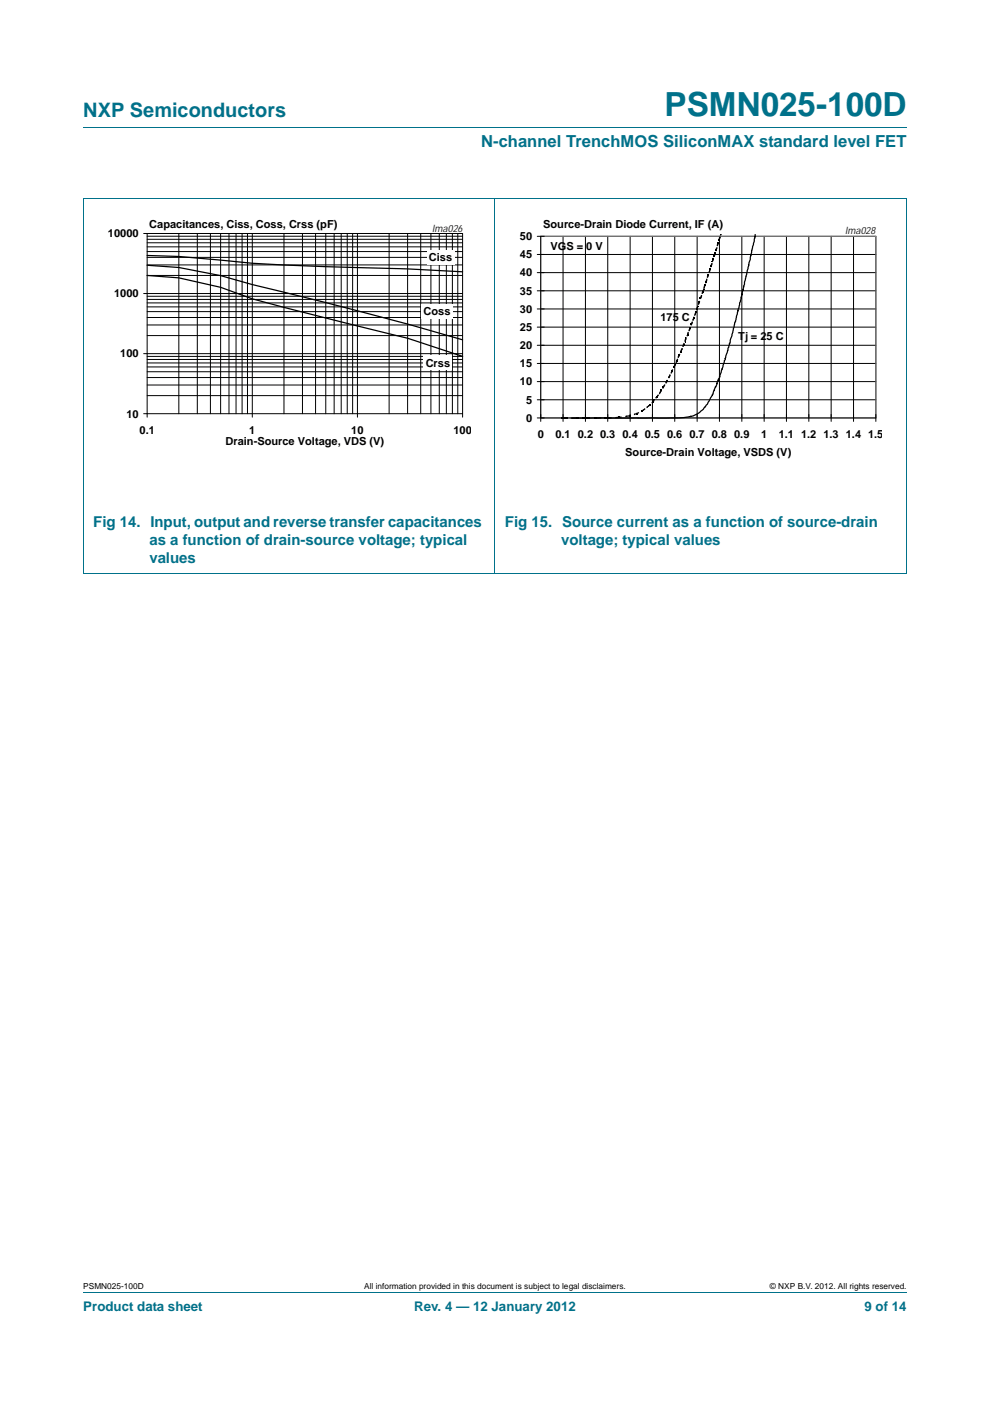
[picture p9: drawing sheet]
<svg xmlns="http://www.w3.org/2000/svg" width="210mm" height="297mm" viewBox="0 0 210 297" stroke-linecap="round" stroke-linejoin="round" font-family="sans-serif">
<path d="M17.7 27h174.6M17.6 42.1h174.7M17.7 42.2v79.3M105 42.1v79.4M192.3 42.2v79.3M17.6 121.5h174.7M17.7 273.9h174.6" fill="none" stroke="#00718a" stroke-width=".21"/>
<g fill="none" stroke="#000" stroke-width=".21">
<path d="M30.5 49.5h67.6v39M31.2 49.5v39M31.2 58.4h66.9M31.2 56.2h66.9M31.2 54.6h66.9M31.2 53.3h66.9M31.2 52.3h66.9M31.2 51.5h66.9M31.2 50.7h66.9M31.2 50.1h66.9M37.9 49.5v38.2M41.9 49.5v38.2"/>
<path d="M44.6 49.5v38.2M46.8 49.5v38.2M48.6 49.5v38.2M50.1 49.5v38.2M51.3 49.5v38.2M52.5 49.5v38.2M53.5 49.5v39M60.2 49.5v38.2M64.2 49.5v38.2M66.9 49.5v38.2M69.1 49.5v38.2M70.9 49.5v38.2"/>
<path d="M72.4 49.5v38.2M73.7 49.5v38.2M74.8 49.5v38.2M75.8 49.5v39M82.5 49.5v38.2M86.5 49.5v38.2M89.2 49.5v38.2M91.4 49.5v38.2M93.2 49.5v38.2M94.7 49.5v38.2M96 49.5v38.2M97.1 49.5v38.2"/>
<path d="M30.5 75h67.6M30.5 62.2h67.6M31.2 78.8h66.9M31.2 77.8h66.9M31.2 77h66.9M31.2 76.2h66.9M31.2 75.6h66.9M31.2 71.1h66.9M31.2 68.9h66.9M31.2 67.3h66.9M31.2 66.1h66.9M31.2 65.1h66.9"/>
<path d="M31.2 64.2h66.9M31.2 63.5h66.9M31.2 62.8h66.9M30.5 87.7h67.6M31.2 83.9h66.9M31.2 81.6h66.9M31.2 80h66.9"/>
</g>
<path d="M31.2 54.2l6.7 .2 8.9 .7a400.3 400.3 0 0 0 35.7 1.8l15.6 .7M31.2 56.2l6.7 .5 8.9 1.7 6.7 1.9 15.6 3.9 17.4 4.5 11.6 3.3M31.2 58.4l6.7 .5 8.9 2 6.7 2.5 22.3 5.7a172 172 0 0 1 22.3 6.5" fill="none" stroke="#000" stroke-width=".26"/>
<g fill="#fff">
<path d="M90.5 53h5.9v3.1h-5.9z"/>
<path d="M89.4 64.5h6.6v3.1h-6.6z"/>
<path d="M89.8 75.4h6.2v3.1h-6.2z"/>
</g>
<g fill="none" stroke="#000" stroke-width=".21">
<path d="M114 57.8h71.8M114 54h71.8M114 50.1h71.8v39.2M114.7 50.1v39.2M119.4 50.1v39.2M124.2 50.1v39.2M128.9 50.1v39.2M133.7 50.1v39.2M138.4 50.1v39.2M143.1 50.1v39.2M147.9 50.1v39.2M152.6 50.1v39.2"/>
<path d="M157.3 50.1v39.2M162.1 50.1v39.2M166.8 50.1v39.2M171.6 50.1v39.2M176.3 50.1v39.2M181 50.1v39.2M114 77.1h71.8M114 73.2h71.8M114 69.4h71.8M114 65.5h71.8M114 61.7h71.8M114 84.8h71.8"/>
<path d="M114 80.9h71.8M185.8 88.6h-71.8"/>
</g>
<path d="M114.7 50.1h71.1v38.5h-71.1z" fill="none" stroke="#808080" stroke-width=".21"/>
<path d="M160.2 49.8l-1.1 5.2-.2 .7-1.9 8.3-.1 .2-.9 4-.2 .3-.4 1.9-1.6 5.8-.2 .3-.9 3.3-1.4 3.6-1.3 2.3-.7 .8a4.5 4.5 0 0 1-2.9 1.8h.1a74.9 74.9 0 0 1-11.1 .3h-14.3" fill="none" stroke="#000" stroke-width=".26"/>
<g fill="#000">
<path d="M149.6 59.5h.3l-.1 .6h-.3z" fill-rule="evenodd"/>
<path d="M149.7 59.3l.3 .1-.1 .4h-.3z" fill-rule="evenodd"/>
<path d="M149.8 59.1h.2v.5h-.3z" fill-rule="evenodd"/>
<path d="M149.8 59.3h.3z" fill-rule="evenodd"/>
<path d="M149.9 58.6h.3v.2h-.3z" fill-rule="evenodd"/>
<path d="M150 58.4h.3l-.1 .5h-.3z" fill-rule="evenodd"/>
<path d="M150.1 58.1h.3l-.1 .6h-.3z" fill-rule="evenodd"/>
<path d="M150.1 58.1h.3v.3h-.3z" fill-rule="evenodd"/>
<path d="M150.3 57.5h.3l-.1 .4-.2-.1z" fill-rule="evenodd"/>
<path d="M150.4 57.2h.3l-.1 .6-.3-.1z" fill-rule="evenodd"/>
<path d="M150.4 57.1l.3 .2z" fill-rule="evenodd"/>
<path d="M150.5 57h.2v.5h-.3z" fill-rule="evenodd"/>
<path d="M150.7 56.3h.2v.4l-.3-.1z" fill-rule="evenodd"/>
<path d="M150.8 56h.2l-.1 .5h-.2z" fill-rule="evenodd"/>
<path d="M150.9 55.8h.2l-.1 .5h-.2z" fill-rule="evenodd"/>
<path d="M150.9 55.9h.3l-.1 .2-.2-.1z" fill-rule="evenodd"/>
<path d="M151 55.1h.3l-.1 .5h-.2z" fill-rule="evenodd"/>
<path d="M151.2 54.8l.2 .1-.1 .5-.3-.1z" fill-rule="evenodd"/>
<path d="M151.2 54.7h.2v.4h-.3z" fill-rule="evenodd"/>
<path d="M151.4 53.9h.3l-.1 .5h-.3z" fill-rule="evenodd"/>
<path d="M151.5 53.7h.3l-.1 .5h-.3z" fill-rule="evenodd"/>
<path d="M151.7 53h.3l-.1 .2h-.2z" fill-rule="evenodd"/>
<path d="M151.8 52.8h.2v.5l-.3-.1z" fill-rule="evenodd"/>
<path d="M151.9 52.5h.2l-.1 .6-.2-.1z" fill-rule="evenodd"/>
<path d="M151.9 52.4h.3l-.1 .4h-.2z" fill-rule="evenodd"/>
<path d="M152.1 51.8h.2v.4h-.3z" fill-rule="evenodd"/>
<path d="M152.1 51.6h.3l-.1 .5h-.2z" fill-rule="evenodd"/>
<path d="M152.2 51.3l.3 .1-.1 .5-.3-.1z" fill-rule="evenodd"/>
<path d="M152.2 51.4h.3v.2h-.3z" fill-rule="evenodd"/>
<path d="M152.4 50.7h.2v.2h-.2z" fill-rule="evenodd"/>
<path d="M152.5 50.4l.2 .1-.1 .5h-.2z" fill-rule="evenodd"/>
<path d="M152.6 50.2h.2l-.1 .5h-.2z" fill-rule="evenodd"/>
<path d="M152.6 50.2h.3l-.1 .3h-.2z" fill-rule="evenodd"/>
<path d="M152.8 49.8h.2l-.1 .1h-.2z" fill-rule="evenodd"/>
<path d="M152.8 49.8h.3z" fill-rule="evenodd"/>
<path d="M141.8 79.8h.2v.3h-.3z" fill-rule="evenodd"/>
<path d="M141.9 79.6h.3l-.2 .6h-.3z" fill-rule="evenodd"/>
<path d="M142 79.4h.2v.5h-.3z" fill-rule="evenodd"/>
<path d="M142 79.5h.3l-.1 .2-.2-.1z" fill-rule="evenodd"/>
<path d="M142.2 78.9l.3 .1z" fill-rule="evenodd"/>
<path d="M142.3 78.7h.3l-.1 .5h-.3z" fill-rule="evenodd"/>
<path d="M142.5 78.4h.2l-.1 .6h-.3z" fill-rule="evenodd"/>
<path d="M142.5 78.3h.3l-.1 .4h-.3z" fill-rule="evenodd"/>
<path d="M142.8 77.7h.3l-.1 .1h-.2z" fill-rule="evenodd"/>
<path d="M142.9 77.5h.3l-.1 .5h-.3z" fill-rule="evenodd"/>
<path d="M143 77.3h.3l-.1 .5h-.3z" fill-rule="evenodd"/>
<path d="M143.2 77.1h.2l-.1 .4h-.3z" fill-rule="evenodd"/>
<path d="M143.4 76.5h.2v.5l-.3-.1z" fill-rule="evenodd"/>
<path d="M143.4 76.3h.3l-.1 .5h-.2z" fill-rule="evenodd"/>
<path d="M143.6 76.1h.2l-.1 .5h-.2z" fill-rule="evenodd"/>
<path d="M143.6 76.2h.3l-.1 .2-.2-.1z" fill-rule="evenodd"/>
<path d="M143.7 75.6l.3 .1z" fill-rule="evenodd"/>
<path d="M143.9 75.3h.2l-.1 .6h-.3z" fill-rule="evenodd"/>
<path d="M144 75.1h.3l-.2 .5h-.2z" fill-rule="evenodd"/>
<path d="M144 75h.3l-.1 .4h-.3z" fill-rule="evenodd"/>
<path d="M144.3 74.4h.2v.1h-.2z" fill-rule="evenodd"/>
<path d="M144.4 74.1h.2l-.1 .5h-.2z" fill-rule="evenodd"/>
<path d="M144.5 73.9h.3l-.2 .5h-.2z" fill-rule="evenodd"/>
<path d="M144.6 73.8h.2v.4h-.3z" fill-rule="evenodd"/>
<path d="M144.8 73.2h.3l-.1 .4-.3-.1z" fill-rule="evenodd"/>
<path d="M144.8 72.9h.3v.6h-.3z" fill-rule="evenodd"/>
<path d="M144.9 72.7h.3v.5h-.3z" fill-rule="evenodd"/>
<path d="M145 72.9h.2v.1h-.3z" fill-rule="evenodd"/>
<path d="M145.2 72h.3l-.1 .5h-.2z" fill-rule="evenodd"/>
<path d="M145.3 71.7l.3 .1-.1 .5h-.3z" fill-rule="evenodd"/>
<path d="M145.4 71.5h.3l-.1 .5h-.3z" fill-rule="evenodd"/>
<path d="M145.6 71h.3v.2h-.3z" fill-rule="evenodd"/>
<path d="M145.8 70.8h.2l-.1 .5h-.3z" fill-rule="evenodd"/>
<path d="M145.8 70.5h.3l-.1 .6h-.2z" fill-rule="evenodd"/>
<path d="M145.9 70.4h.2v.4h-.3z" fill-rule="evenodd"/>
<path d="M146.1 69.8h.3l-.1 .4h-.3z" fill-rule="evenodd"/>
<path d="M146.2 69.6h.2v.5h-.3z" fill-rule="evenodd"/>
<path d="M146.3 69.4h.2l-.1 .5h-.2z" fill-rule="evenodd"/>
<path d="M146.3 69.5h.2v.2l-.2-.1z" fill-rule="evenodd"/>
<path d="M146.5 68.6h.3l-.1 .4h-.2z" fill-rule="evenodd"/>
<path d="M146.6 68.4h.3l-.1 .6-.3-.1z" fill-rule="evenodd"/>
<path d="M146.7 68.2h.3l-.1 .5h-.3z" fill-rule="evenodd"/>
<path d="M146.7 68.3h.3v.2l-.3-.1z" fill-rule="evenodd"/>
<path d="M146.8 67.7h.3v.2h-.3z" fill-rule="evenodd"/>
<path d="M147 67.4h.2l-.1 .6h-.3z" fill-rule="evenodd"/>
<path d="M147 67.2h.3l-.1 .5h-.2z" fill-rule="evenodd"/>
<path d="M147.1 67.2h.2v.3h-.3z" fill-rule="evenodd"/>
<path d="M147.3 66.5h.3l-.1 .5-.3-.1z" fill-rule="evenodd"/>
<path d="M147.4 66.2h.3l-.1 .6h-.3z" fill-rule="evenodd"/>
<path d="M147.5 66h.2v.5h-.3z" fill-rule="evenodd"/>
<path d="M147.7 65.3h.3l-.1 .5-.3-.1z" fill-rule="evenodd"/>
<path d="M147.8 65h.2v.6h-.3z" fill-rule="evenodd"/>
<path d="M147.9 64.8h.2l-.1 .5h-.2z" fill-rule="evenodd"/>
<path d="M148 64.3h.3v.3l-.3-.1z" fill-rule="evenodd"/>
<path d="M148.1 64.1h.3l-.1 .5h-.3z" fill-rule="evenodd"/>
<path d="M148.2 63.9h.3l-.1 .5h-.3z" fill-rule="evenodd"/>
<path d="M148.2 63.8h.3v.3h-.3z" fill-rule="evenodd"/>
<path d="M148.4 63.1h.3v.2h-.3z" fill-rule="evenodd"/>
<path d="M148.6 62.9h.2l-.1 .5h-.3z" fill-rule="evenodd"/>
<path d="M148.6 62.7h.3l-.1 .5h-.2z" fill-rule="evenodd"/>
<path d="M148.7 62.6h.2v.4l-.3-.1z" fill-rule="evenodd"/>
<path d="M148.9 61.9h.2v.4h-.3z" fill-rule="evenodd"/>
<path d="M148.9 61.7h.3l-.1 .5h-.2z" fill-rule="evenodd"/>
<path d="M149 61.5h.3l-.1 .5h-.3z" fill-rule="evenodd"/>
<path d="M149.1 61.5l.2 .1v.2l-.3-.1z" fill-rule="evenodd"/>
<path d="M149.3 60.8h.2l-.1 .5h-.2z" fill-rule="evenodd"/>
<path d="M149.3 60.5h.3l-.1 .6-.2-.1z" fill-rule="evenodd"/>
<path d="M149.4 60.3h.3l-.1 .5h-.3z" fill-rule="evenodd"/>
<path d="M121.3 88.5h1.2v.3h-1.2z" fill-rule="evenodd"/>
<path d="M123.5 88.5h.2v.3h-.2z" fill-rule="evenodd"/>
<path d="M126.2 88.5h1.3v.3h-1.3z" fill-rule="evenodd"/>
<path d="M129 88.5h.7v.2l-.7 .1z" fill-rule="evenodd"/>
<path d="M130.5 88.4l.8-.1v.3l-.8 .1z" fill-rule="evenodd"/>
<path d="M131.1 88.4l.7-.1v.3h-.7z" fill-rule="evenodd"/>
<path d="M132.7 88.2l.3-.1v.3h-.4z" fill-rule="evenodd"/>
<path d="M132.8 88.1l.9-.1v.3l-1 .1z" fill-rule="evenodd"/>
<path d="M133.4 88h.3v.2l-.3 .1z" fill-rule="evenodd"/>
<path d="M134.5 87.8l.2-.1v.3h-.2z" fill-rule="evenodd"/>
<path d="M134.5 87.7l.6-.1v.2l-.7 .2z" fill-rule="evenodd"/>
<path d="M134.9 87.6l.7-.2-.1 .2-.6 .2z" fill-rule="evenodd"/>
<path d="M136.1 87.1l.2-.1v.3h-.2z" fill-rule="evenodd"/>
<path d="M136 87l.6-.2v.3l-.6 .2z" fill-rule="evenodd"/>
<path d="M136.6 86.6h.2v.2l-.2 .1z" fill-rule="evenodd"/>
<path d="M136.3 86.8l.6-.2v.3l-.6 .2z" fill-rule="evenodd"/>
<path d="M137.2 86.3l.2-.1v.2l-.2 .2z" fill-rule="evenodd"/>
<path d="M137.2 86.2l.5-.3v.3l-.6 .2z" fill-rule="evenodd"/>
<path d="M137.7 85.8h.3l-.1 .2h-.3z" fill-rule="evenodd"/>
<path d="M137.4 85.9l.5-.1v.2l-.5 .2z" fill-rule="evenodd"/>
<path d="M138.5 84.8h.3l-.2 .6-.3-.1z" fill-rule="evenodd"/>
<path d="M138.2 85.3l.4-.2v.3l-.4 .1z" fill-rule="evenodd"/>
<path d="M138.7 84.6h.2l-.1 .5h-.3z" fill-rule="evenodd"/>
<path d="M139 84.2h.3l-.1 .2-.2-.1z" fill-rule="evenodd"/>
<path d="M139.2 84h.3l-.2 .5h-.3z" fill-rule="evenodd"/>
<path d="M139.4 83.7h.3l-.2 .5h-.3z" fill-rule="evenodd"/>
<path d="M139.5 83.7h.3l-.1 .3h-.3z" fill-rule="evenodd"/>
<path d="M139.9 83.1h.2l-.1 .5h-.3z" fill-rule="evenodd"/>
<path d="M140 82.8h.3l-.2 .6-.2-.1z" fill-rule="evenodd"/>
<path d="M140.1 82.6h.3l-.1 .5h-.3z" fill-rule="evenodd"/>
<path d="M140.1 82.8l.3 .1z" fill-rule="evenodd"/>
<path d="M140.6 82h.2l-.1 .4h-.2z" fill-rule="evenodd"/>
<path d="M140.7 81.7h.2l-.1 .5h-.2z" fill-rule="evenodd"/>
<path d="M140.9 81.5h.2l-.2 .5h-.2z" fill-rule="evenodd"/>
<path d="M140.9 81.7h.2z" fill-rule="evenodd"/>
<path d="M141.1 81h.3v.2h-.3z" fill-rule="evenodd"/>
<path d="M141.3 80.8h.2l-.1 .5h-.3z" fill-rule="evenodd"/>
<path d="M141.3 80.6h.4l-.1 .3-.3-.1z" fill-rule="evenodd"/>
<path d="M141.4 80.6h.3l-.2 .5h-.2z" fill-rule="evenodd"/>
<path d="M141.4 80.5l.3 .1-.1 .2h-.3z" fill-rule="evenodd"/>
<path d="M141.8 79.8h.2v.4h-.3z" fill-rule="evenodd"/>
</g>
<g fill="#000">
<path d="M149.6 59.6h.3v.2h-.3zM150.1 58.1h.3v.3h-.3zM150.4 57h.3v.3h-.3zM150.7 56.3h.2v.2h-.2zM151 55.3l.2 .1zM151.1 54.9h.3v.2h-.3zM151.3 54.2h.3v.2h-.3zM151.5 53.5l.1 .2zM151.5 53.5h.3v.5h-.3zM151.8 52.8h.2v.2h-.2zM152.2 51.4h.3v.2h-.3zM152.4 50.7h.2v.3h-.2z"/>
<path d="M142.4 78.4h.3v.3h-.3zM142.8 77.7h.3v.3h-.3zM143.4 76.3h.3v.3h-.3zM143.9 75.1h.3v.3h-.3zM144.3 74.4h.2v.3h-.2zM144.8 73h.3v.2h-.3zM145.3 72.3h.1v.2h-.1zM145.4 71.5h.2v.3h-.2zM145.8 70.8h.2v.3h-.2zM146.3 69.4h.2v.2h-.2zM146.5 68.7h.3v.2h-.3zM147 67.2h.3v.3h-.3z"/>
<path d="M147.5 66h.2v.3h-.2zM147.5 66.2l.3 .1zM147.7 65.3h.3v.3h-.3zM147.9 65l.2 .1zM148.2 63.8h.3v.3h-.3zM148.4 63.1h.3v.3h-.3zM148.9 61.7h.3v.3h-.3zM149.2 61.3h.2zM149.4 60.3h.3v.2h-.3zM119.2 88.5h1.3v.3h-1.3zM122.3 88.5h.6v.3h-.6zM123.5 88.5h1.6v.3h-1.6z"/>
<path d="M124.9 88.5v.3zM125.9 88.5h.6v.3h-.6zM128.1 88.5h1.1v.3h-1.1zM131.1 88.3h.3v.3h-.3zM133.4 88h.3v.3h-.3zM134.9 87.6h.3v.2h-.3zM136 87h.3v.2h-.3zM137.6 85.7h.3v.3h-.3zM138.3 85.1h.3v.2h-.3zM138.7 84.6h.2v.2h-.2zM139.2 84h.3v.2h-.3zM140.1 82.7h.3v.2h-.3z"/>
<path d="M140.6 81.9h.2v.4h-.2z"/>
</g>
<text font-size="7" fill="#00718a" x="141" y="24.6">PSMN025-100D</text>
<text font-size="4.2" fill="#00718a" x="17.7" y="24.9">NXP Semiconductors</text>
<text font-size="3.5" fill="#00718a" x="102.1" y="31.1">N-channel TrenchMOS SiliconMAX standard level FET</text>
<g font-size="3.2" fill="#00718a">
<text x="19.8" y="111.6">Fig 14. Input, output and reverse transfer capacitances</text>
<text x="107.1" y="111.6">Fig 15. Source current as a function of source-drain</text>
<text x="31.7" y="115.5">as a function of drain-source voltage; typical</text>
<text x="31.7" y="119.4">values</text>
<text x="119" y="115.5">voltage; typical values</text>
</g>
<g font-size="2.8" fill="#00718a">
<text x="17.7" y="277.9">Product data sheet</text>
<text x="87.8" y="277.9">Rev. 4 — 12 January 2012</text>
<text x="183.4" y="277.9">9 of 14</text>
</g>
<g font-size="2.3">
<text x="22.9" y="50.3">10000</text>
<text x="31.7" y="48.3">Capacitances, Ciss, Coss, Crss (pF)</text>
<text x="110.3" y="50.9">50</text>
<text x="115.2" y="48.3">Source-Drain Diode Current, IF (A)</text>
<text x="116.7" y="53">VGS = 0 V</text>
<text x="91" y="55.4">Ciss</text>
<text x="110.3" y="58.6">40</text>
<text x="110.3" y="54.8">45</text>
<text x="24.2" y="63">1000</text>
<text x="110.3" y="62.5">35</text>
<text x="89.8" y="66.9">Coss</text>
<text x="110.3" y="70.2">25</text>
<text x="110.3" y="66.3">30</text>
<text x="140.1" y="68.1">175 C</text>
<text x="25.5" y="75.8">100</text>
<text x="90.3" y="77.7">Crss</text>
<text x="110.3" y="77.9">15</text>
<text x="110.3" y="74">20</text>
<text x="156.6" y="72.1">Tj = 25 C</text>
<text x="110.3" y="81.7">10</text>
<text x="26.8" y="88.5">10</text>
<text x="111.6" y="89.4">0</text>
<text x="111.6" y="85.6">5</text>
<text x="29.6" y="92">0.1</text>
<text x="47.8" y="94.4">Drain-Source Voltage, VDS (V)</text>
<text x="52.9" y="92">1</text>
<text x="74.5" y="92">10</text>
<text x="96.2" y="92">100</text>
<text x="114" y="92.8">0</text>
<text x="117.8" y="92.8">0.1 0.2 0.3 0.4 0.5 0.6 0.7 0.8 0.9</text>
<text x="161.4" y="92.8">1</text>
<text x="165.2" y="92.8">1.1 1.2 1.3 1.4 1.5</text>
<text x="132.6" y="96.7">Source-Drain Voltage, VSDS (V)</text>
</g>
<g font-size="2.1" fill="#231f20">
<text x="91.7" y="49.2">lma026</text>
<text x="179.3" y="49.6">lma028</text>
</g>
<g font-size="1.8">
<text x="17.7" y="273.3">PSMN025-100D</text>
<text x="77.2" y="273.3">All information provided in this document is subject to legal disclaimers.</text>
<text x="163.3" y="273.3">© NXP B.V. 2012. All rights reserved.</text>
</g>
</svg>
